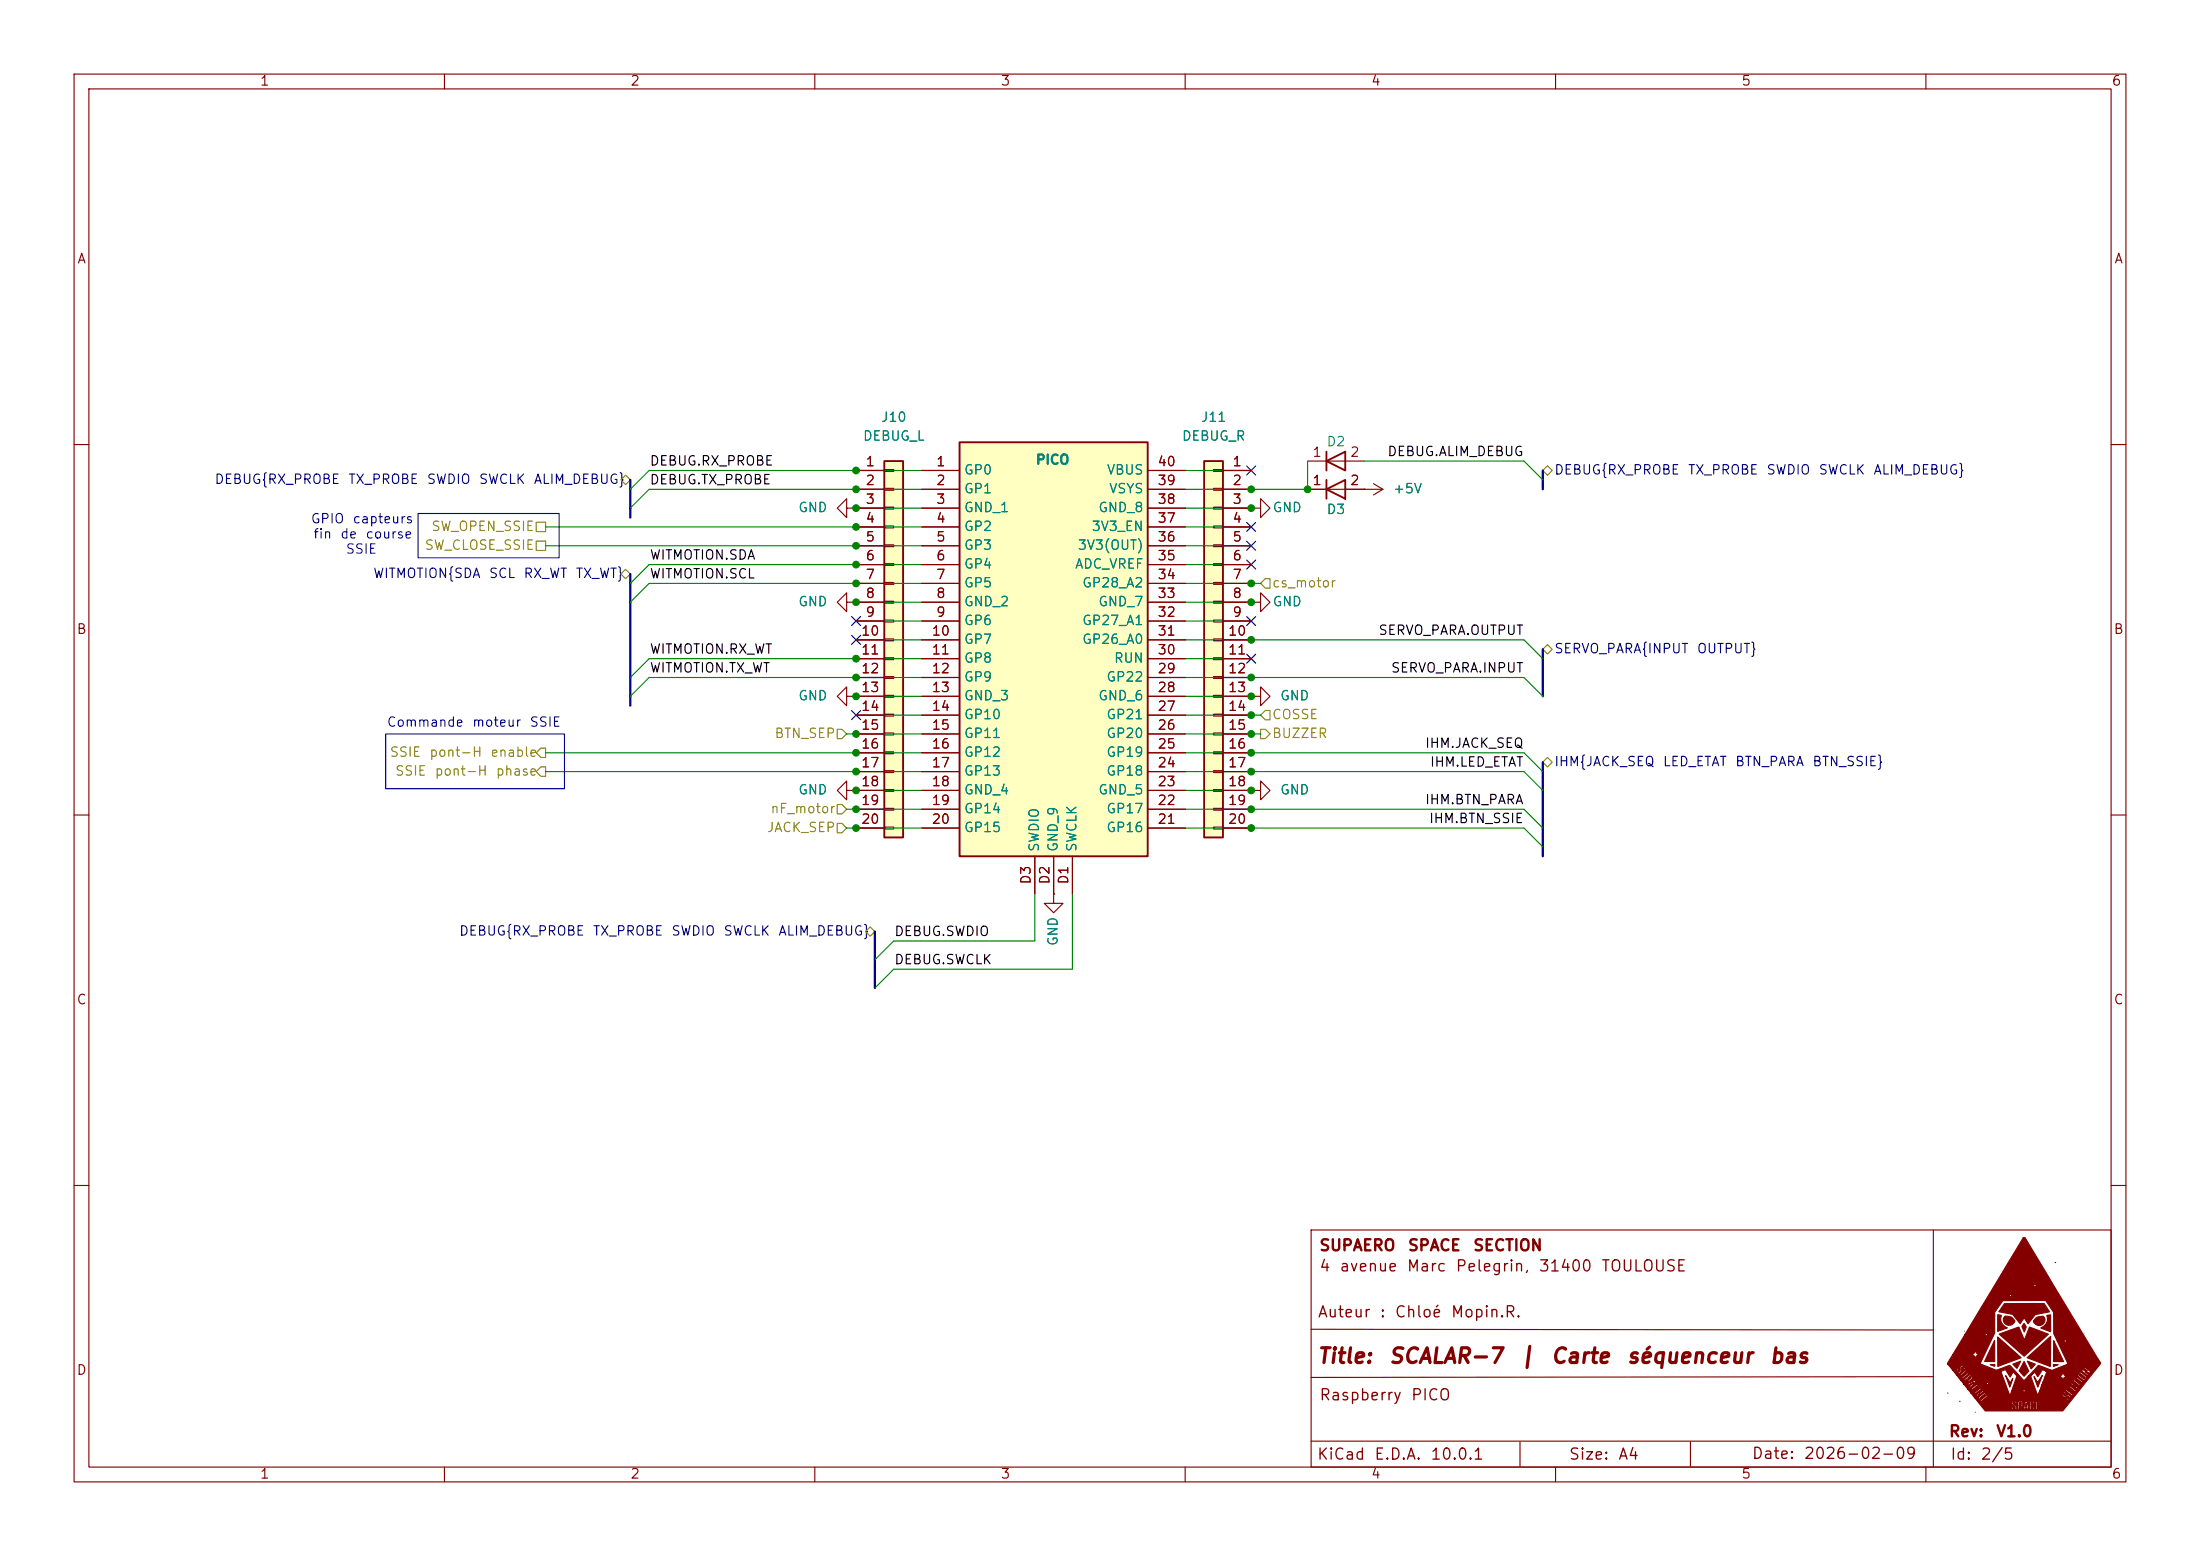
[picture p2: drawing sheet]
<svg xmlns="http://www.w3.org/2000/svg" width="297mm" height="210mm" viewBox="0 0 297 210" stroke-linecap="round" stroke-linejoin="round" font-family="sans-serif">
<g fill="none" stroke="#840000" stroke-width=".15">
<path d="M10 10h277v190h-277zM12 12h273v186h-273zM60 10v2M110 10v2M160 10v2M210 10v2M260 10v2M10 60h2M285 60h2M114.3 94v1.3l-1.3-1.3 1.3-1.3v1.3h1.3M115.6 94h.1M10 110h2"/>
<path d="M285 110h2M10 160h2M177 166h108v32h-108zM177 179.4l84 .1M261 166v32M285 160h2M60 198v2M110 198v2M160 198v2M177 194.5h108M205.2 194.6v3.3M210 198v2"/>
<path d="M228.2 194.6v3.3M260 198v2M261 185.8l-84 .1"/>
</g>
<g fill="#840000" stroke="#840000" stroke-width=".15">
<path d="M273.1 167a.32 .32 0 0 1 .5 .4l9.8 16.2a.46 .46 0 0 1-.1 .8l-4.4 5.5a.82 .82 0 0 1-1 .5h-9.9l-.9-1.1h4.5v.2l.5 .4v.2h-.3v-.2h-.2v.1a.2 .2 0 0 0 .1 .3 .2 .2 0 0 0 .2-.1h.4v-.4l-.2-.1h.3v.5h1v-.2h.1h.2v.2h.2l-.2-.8h.3v.8h.4a.18 .18 0 0 0 .2 0 .18 .18 0 0 0 .1-.2v-.2h-.2v.3h-.3v-.4h.6v.5h.6v-.1h-.4v-.4h.4v-.1h-.4v-.3h.4v-.2h-.6v.6h-.6v-.5l.3 .1v.2h.2v-.2a.2 .2 0 0 0-.1-.2 .2 .2 0 0 0-.2 0h-.3l-.1 .3h-.3l-.1-.3h-.2l-.2 1.1h-.6v-.4h.5l-.1-.7h-.6v.6h-.3l-.3-.2v-.3h.3v.3h.2v-.2a.2 .2 0 0 0-.1-.2 .2 .2 0 0 0-.3 0h-.2l-.1 .2h-4.5l-.5-.7h.5l.1 .3a.26 .26 0 0 0 .3 .2 .26 .26 0 0 0 .3-.2l.3-.3a.24 .24 0 0 0 .2-.2 .24 .24 0 0 0-.2-.2 .26 .26 0 0 0-.3-.2 .26 .26 0 0 0-.2 .2l-.5 .4h-.5l-.5-.6h.4l.1 .2 .6-.5a.18 .18 0 0 1 .2-.1 .18 .18 0 0 1 .2 .1l-.1 .1a.17 .17 0 0 1-.2 .2 .17 .17 0 0 1-.1-.2l-.2 .3a.25 .25 0 0 0-.2 .2 .25 .25 0 0 0 .1 .2l.3-.4a.35 .35 0 0 0 .5-.2 .35 .35 0 0 0-.2-.5l-.1-.1-.9 .7h-.4l-.5-.6h.5l.3 .5 .1-.1v-.1a.18 .18 0 0 1-.1-.3 .18 .18 0 0 1 .3 0l.1 .1 .1-.1a.2 .2 0 0 1 0-.3 .2 .2 0 0 1 .3 .2l.1-.1-.3-.4-.9 .6h-.5l-.5-.6h.4a.17 .17 0 0 0 .2 .1 .17 .17 0 0 0 .2 0 .18 .18 0 0 1 .1 .1 .18 .18 0 0 1-.1 .2l.1 .2 .5-.7h1.5l.3 .3 .3-.2-.3-.3-.3 .2h-1.5a.21 .21 0 0 0 .2-.2 .21 .21 0 0 0-.1-.2l-1.1 .5h-.4l-.5-.6h.5a.16 .16 0 0 0 .1 .2 .16 .16 0 0 0 .2-.2 .23 .23 0 0 1 .4 .2l.3-.2a.28 .28 0 0 0 .2-.2 .28 .28 0 0 0-.2-.3l-.1-.2-.9 .7h-.5l-.5-.6h.5l.2 .2a.25 .25 0 0 0 .2 .2 .25 .25 0 0 0 .2-.1l.5-.4a.13 .13 0 0 0 .1-.1 .13 .13 0 0 0-.1-.2l-.5 .5a.17 .17 0 0 1-.2 .1 .17 .17 0 0 1-.2-.2l.7-.5h4.6l1.2 3.3 .3-.7h1.4l.3 .3 .2-.3-.2-.3-.3 .3h-1.4l.5-1.6a.43 .43 0 0 0-.1-.7l-.2-.2-.4 .6-.5-.7a.28 .28 0 0 0-.2-.2 .28 .28 0 0 0-.3 .1l-.3 .1h-4.6v-.1a.13 .13 0 0 0-.1-.1 .13 .13 0 0 0-.1 .1l-.7 .6h-.5l-.5-.7h.5l.2 .3a.29 .29 0 0 0 .4 .1 .29 .29 0 0 0 .1-.4v-.3l.1-.1 .2 .1-.2 .2 .2 .1a.26 .26 0 0 0 .2-.2 .26 .26 0 0 0-.2-.3 .3 .3 0 0 0-.4 0 .3 .3 0 0 0-.1 .4v.2l-.2 .2-.1-.2 .2-.2-.2-.1-.2 .2h-.5l-.7-.8h4.4l1.1 .4a1.81 1.81 0 0 0 2.1 .1l.5-.2a.33 .33 0 0 1 .4-.1 .33 .33 0 0 1 .2 .3l1.6 1.8 .6-.7h.3l1 2.7h3.3a.64 .64 0 0 0 .8 .1 .13 .13 0 0 1 .1 .1 .13 .13 0 0 1-.2 .1l-.1-.1v.1a.23 .23 0 0 0 .2 .3 .23 .23 0 0 0 .2-.3 .28 .28 0 0 0 .1-.3 .28 .28 0 0 0-.4-.1 .37 .37 0 0 1-.5-.1l.1-.1 .2 .1 .1-.2a.27 .27 0 0 0-.3-.1 .27 .27 0 0 0-.2 .2l-.1 .2h-3.3l.3-.6h3.4l.9 .7 .4-.4-.2-.1-.1 .1a.18 .18 0 0 1-.2 0 .18 .18 0 0 1-.1-.2l.1-.1-.1-.1a.17 .17 0 0 1-.1 .2 .17 .17 0 0 1-.2-.1l-.1-.1 .2-.3h-.1l-.4 .4h-3.4l.2-.6h3.7l.3 .3a.6 .6 0 0 0 .6 .4l.1-.1a.32 .32 0 0 0 .2-.5 .16 .16 0 0 0-.2-.1 .16 .16 0 0 0-.2 .1 .16 .16 0 0 1 .1 .3 .16 .16 0 0 1-.2 0l-.5-.4 .2-.2a.15 .15 0 0 0 .1 .1 .15 .15 0 0 0 .2-.1l-.2-.2a.21 .21 0 0 0-.2 0 .21 .21 0 0 0-.1 .2l-.2 .2h-3.7l.1-.2h3.4h-3.4l.1-.4h4a.13 .13 0 0 0 .1 .1 .13 .13 0 0 0 .1-.1l.8 .6 .1-.2-.8-.6 .2-.2-.1-.1-.4 .5h-4l.3-.7h1.9a.63 .63 0 0 1 .5 .5l.2-.3h1.5l.9 .7 .1-.2-.9-.7-.1 .2h-1.5l.3-.2-.2-.1h1.7l.6 .5a.26 .26 0 0 0 .3 .1 .26 .26 0 0 0 .2-.3 .23 .23 0 0 0 .1-.2 .23 .23 0 0 0-.2-.2l-.1-.1a.5 .5 0 0 0-.6-.3l-.3 .5h-1.7l-.3-.5a.62 .62 0 0 1-.5 .6h-1.9l.3-.7-.3-.1h4.9l.8 .7a.14 .14 0 0 0 .2-.1 .14 .14 0 0 0-.2-.2l-.3-.3 .5 .2a.18 .18 0 0 0 .1 0 .18 .18 0 0 0 .2-.1l-.9-.7-.1 .1 .5 .4-.4-.1a.22 .22 0 0 0-.2 0 .22 .22 0 0 0-.2 .1l-5.1-.1a.21 .21 0 0 0-.2 0 .21 .21 0 0 0-.1 .2l-.5 .7-.4-.6-.6 .5h-.3l1.2-1.2a.27 .27 0 0 1 .2-.2 .27 .27 0 0 1 .3 .1l1.1 .4a.69 .69 0 0 0 .9-.1l1.5-.5a.13 .13 0 0 0 .2-.1 .13 .13 0 0 0-.1-.2l-1.4-2.9h.8l.3 .3 .3-.3-.3-.3-.3 .3h-.8l-.4-1-.1-2.9-1-1.6h-5.8l-1.1 1.6v2.8l-2 4.2h-4.4l.7-1.3h2.6a.6 .6 0 0 1 .5 .5l.2-.3 .3-.2-.3-.1-.2-.4-.2 .3-.3 .2h-2.6l1.7-2.7h2.6l.2 .3 .3-.3-.2-.2-.3 .2h-2.6l3.1-5.2h2.7l.3 .2 .3-.2-.3-.3-.3 .3h-2.7l.9-1.4h5.1l.3 .3 .3-.3-.3-.3-.3 .3h-5.1z"/>
<path d="M264.6 189.1v.1z"/>
<path d="M277.4 170.4h.1z"/>
<path d="M272.6 189.2h.3v.5h-.3z"/>
<path d="M273.5 189.4l.1 .3a.11 .11 0 0 1 0 .2 .11 .11 0 0 1-.2 0z"/>
<path d="M267.3 188.7l.4-.4a.16 .16 0 0 1 .3 0 .16 .16 0 0 1-.1 .2l-.5 .4z"/>
<path d="M270.8 185.7l.6 .9 .3-.5-.4 1.1z"/>
<path d="M274.6 185.8l.5 .8 .6-1-.6 1.6z"/>
<path d="M266 186.8l.4-.3-.3 .4z"/>
<path d="M265.6 186l.4-.2 .1 .1-.1 .1a.19 .19 0 0 1-.2 .2 .19 .19 0 0 1-.2-.2z"/>
<path d="M273.3 183.8l.5 1a.31 .31 0 0 1 .1 .3 .31 .31 0 0 1-.3 .2l-.4 .5-.4-.5a.34 .34 0 0 1-.2-.3 .34 .34 0 0 1 .2-.3z"/>
<path d="M273.7 183.7l.8 .3a.16 .16 0 0 1 .3 .1 .16 .16 0 0 1-.2 .2l-.4 .4z"/>
<path d="M271.7 184.1l1.1-.4-.5 1z"/>
<path d="M273.7 183.2l3.1-2.8v4z"/>
<path d="M277.2 184.2h.7l-.7 .2z"/>
<path d="M269.7 180.4l3.2 2.8-3.2 1.2z"/>
<path d="M268.7 184.2h.6v.2z"/>
<path d="M277.3 180.9l1.3 2.9h-1.4z"/>
<path d="M269.3 180.9v2.9h-1.4z"/>
<path d="M269.9 180.1l2.6-1 .8 1.8 .7-1.8 2.5 1-3.2 2.9z"/>
<path d="M273.2 178.6l.1 .1a.59 .59 0 0 1 .1 .9l-.1 .2-.1-.3a.46 .46 0 0 1-.1-.6z"/>
<path d="M276.3 177.5h.1a.26 .26 0 0 1 .4 .1v2.1l-1.3-.5a1.29 1.29 0 0 0 .8-1.7z"/>
<path d="M269.7 177.4l.2 .1a.19 .19 0 0 1 .3 0 .19 .19 0 0 1-.1 .3 1.26 1.26 0 0 0 .9 1.4l-1.3 .5z"/>
<path d="M274.8 177.9l.5-.2a.49 .49 0 0 1 .6 0 .49 .49 0 0 1 .2 .6 .77 .77 0 0 1-.8 .6 .77 .77 0 0 1-.8-.7z"/>
<path d="M270.7 177.6h.2a1.02 1.02 0 0 1 1.1 .8 .77 .77 0 0 1-1.1 .4 .77 .77 0 0 1-.2-1.2z"/>
<path d="M270.6 175.9h5.4l.6 1a.12 .12 0 0 1 .1 .2 .12 .12 0 0 1-.2 0l-.9 .2a1.58 1.58 0 0 0-1.5 .9l-.3 .5-.5-.8-.6 .7-1-1.2-1.9-.4z"/>
<path d="M280.9 185.4l.6 .5-.2 .2-.4-.3a.19 .19 0 0 1-.2-.2 .19 .19 0 0 1 .2-.2z"/>
</g>
<path d="M162.6 62.2h2.5v50.8h-2.5z" fill="#ffffc2"/>
<path d="M162.6 62.2h2.5v50.8h-2.5z" fill="none" stroke="#840000" stroke-width=".25"/>
<g fill="none" stroke="#840000" stroke-width=".15">
<path d="M163.8 63.4h1.3v.2h-1.3zM163.8 65.9h1.3v.3h-1.3zM163.8 68.5h1.3v.2h-1.3zM163.8 71h1.3v.2h-1.3zM163.8 73.5h1.3v.3h-1.3zM163.8 76.1h1.3v.2h-1.3zM163.8 78.6h1.3v.3h-1.3zM165.1 63.5h3.8M165.1 66h3.8M165.1 68.6h3.8M165.1 71.1h3.8M165.1 73.7h3.8"/>
<path d="M165.1 76.2h3.8M165.1 78.7h3.8M163.8 81.2h1.3v.2h-1.3zM163.8 83.7h1.3v.2h-1.3zM163.8 86.2h1.3v.3h-1.3zM163.8 88.8h1.3v.2h-1.3zM163.8 91.3h1.3v.3h-1.3zM163.8 93.9h1.3v.2h-1.3zM163.8 96.4h1.3v.2h-1.3zM163.8 98.9h1.3v.3h-1.3zM165.1 81.3h3.8M165.1 83.8h3.8"/>
<path d="M165.1 86.4h3.8M165.1 88.9h3.8M165.1 91.4h3.8M165.1 94h3.8M165.1 96.5h3.8M165.1 99.1h3.8M163.8 101.5h1.3v.2h-1.3zM163.8 104h1.3v.3h-1.3zM163.8 106.6h1.3v.2h-1.3zM163.8 109.1h1.3v.2h-1.3zM163.8 111.6h1.3v.3h-1.3zM165.1 101.6h3.8"/>
<path d="M165.1 104.1h3.8M165.1 106.7h3.8M165.1 109.2h3.8M165.1 111.8h3.8"/>
</g>
<path d="M129.5 59.7h25.4v55.9h-25.4z" fill="#ffffc2"/>
<path d="M129.5 59.7h25.4v55.9h-25.4zM179.1 62.2l2.5-1.2v2.5zM179.1 66l2.5-1.2v2.5zM179.1 61v2.5M179.1 64.8v2.5" fill="none" stroke="#840000" stroke-width=".25"/>
<g fill="none" stroke="#840000" stroke-width=".15">
<path d="M124.5 63.5h5M124.5 66h5M124.5 68.6h5M124.5 71.1h5M124.5 73.7h5M124.5 76.2h5M124.5 78.7h5M154.9 63.5h5.1M154.9 66h5.1M154.9 68.6h5.1M154.9 71.1h5.1M154.9 73.7h5.1"/>
<path d="M154.9 76.2h5.1M154.9 78.7h5.1M168.9 68.6h1.3v1.3l1.2-1.3-1.2-1.3v1.3M168.9 68.6h.1M176.5 66h7.6M176.5 62.2h7.6M124.5 81.3h5M124.5 83.8h5M124.5 86.4h5M124.5 88.9h5M124.5 91.4h5M124.5 94h5"/>
<path d="M124.5 96.5h5M124.5 99.1h5M154.9 81.3h5.1M154.9 83.8h5.1M154.9 86.4h5.1M154.9 88.9h5.1M154.9 91.4h5.1M154.9 94h5.1M154.9 96.5h5.1M154.9 99.1h5.1M124.5 101.6h5M124.5 104.1h5"/>
<path d="M124.5 106.7h5M124.5 109.2h5M124.5 111.8h5M139.7 115.6v5.1M142.2 115.6v5.1M144.8 115.6v5.1M154.9 101.6h5.1M154.9 104.1h5.1M154.9 106.7h5.1M154.9 109.2h5.1M154.9 111.8h5.1"/>
</g>
<path d="M119.4 62.2h2.5v50.8h-2.5z" fill="#ffffc2"/>
<path d="M119.4 62.2h2.5v50.8h-2.5z" fill="none" stroke="#840000" stroke-width=".25"/>
<g fill="none" stroke="#840000" stroke-width=".15">
<path d="M114.3 68.6v-1.3l-1.3 1.3 1.3 1.3v-1.3h1.3M115.6 68.6h.1M115.6 63.5h3.8M115.6 66h3.8M115.6 68.6h3.8M115.6 71.1h3.8M115.6 73.7h3.8M115.6 76.2h3.8M115.6 78.7h3.8M119.4 63.4h1.2v.2h-1.2zM119.4 65.9h1.2v.3h-1.2zM119.4 68.5h1.2v.2h-1.2z"/>
<path d="M119.4 71h1.2v.2h-1.2zM119.4 73.5h1.2v.3h-1.2zM119.4 76.1h1.2v.2h-1.2zM119.4 78.6h1.2v.3h-1.2zM124.5 63.5h5M124.5 66h5M124.5 68.6h5M124.5 71.1h5M124.5 73.7h5M124.5 76.2h5M124.5 78.7h5M154.9 63.5h5.1"/>
<path d="M154.9 66h5.1M154.9 68.6h5.1M154.9 71.1h5.1M154.9 73.7h5.1M154.9 76.2h5.1M154.9 78.7h5.1M165.1 63.5h3.8M165.1 66h3.8M165.1 68.6h3.8M165.1 71.1h3.8M165.1 73.7h3.8M165.1 76.2h3.8"/>
<path d="M165.1 78.7h3.8M168.9 68.6h.1M176.5 66h2.6M181.6 66h5.1M184.1 66h.1M185.4 65.3l1.3 .7M186.7 66l-1.3 .8M114.3 81.3v1.3l-1.3-1.3 1.3-1.3v1.3h1.3M115.6 81.3h.1M115.6 94h.1M115.6 81.3h3.8M115.6 83.8h3.8"/>
<path d="M115.6 86.4h3.8M115.6 88.9h3.8M115.6 91.4h3.8M115.6 94h3.8M115.6 96.5h3.8M115.6 99.1h3.8M119.4 81.2h1.2v.2h-1.2zM119.4 83.7h1.2v.2h-1.2zM119.4 86.2h1.2v.3h-1.2zM119.4 88.8h1.2v.2h-1.2zM119.4 91.3h1.2v.3h-1.2zM119.4 93.9h1.2v.2h-1.2z"/>
<path d="M119.4 96.4h1.2v.2h-1.2zM119.4 98.9h1.2v.3h-1.2zM124.5 81.3h5M124.5 83.8h5M124.5 86.4h5M124.5 88.9h5M124.5 91.4h5M124.5 94h5M124.5 96.5h5M124.5 99.1h5M154.9 81.3h5.1M154.9 83.8h5.1"/>
<path d="M154.9 86.4h5.1M154.9 88.9h5.1M154.9 91.4h5.1M154.9 94h5.1M154.9 96.5h5.1M154.9 99.1h5.1M165.1 81.3h3.8M165.1 83.8h3.8M165.1 86.4h3.8M165.1 88.9h3.8M165.1 91.4h3.8M165.1 94h3.8"/>
<path d="M165.1 96.5h3.8M165.1 99.1h3.8M168.9 94h1.3v1.3l1.2-1.3-1.2-1.3v1.3M168.9 94h.1M168.9 81.3h1.3v1.3l1.2-1.3-1.2-1.3v1.3M168.9 81.3h.1M114.3 106.7v1.3l-1.3-1.3 1.3-1.3v1.3h1.3M115.6 106.7h.1M115.6 101.6h3.8M115.6 104.1h3.8M115.6 106.7h3.8M115.6 109.2h3.8"/>
<path d="M115.6 111.8h3.8M119.4 101.5h1.2v.2h-1.2zM119.4 104h1.2v.3h-1.2zM119.4 106.6h1.2v.2h-1.2zM119.4 109.1h1.2v.2h-1.2zM119.4 111.6h1.2v.3h-1.2zM124.5 101.6h5M124.5 104.1h5M124.5 106.7h5M124.5 109.2h5M124.5 111.8h5M139.7 115.6v5.1"/>
<path d="M142.2 115.6v5.1M144.8 115.6v5.1M154.9 101.6h5.1M154.9 104.1h5.1M154.9 106.7h5.1M154.9 109.2h5.1M154.9 111.8h5.1M165.1 101.6h3.8M165.1 104.1h3.8M165.1 106.7h3.8M165.1 109.2h3.8M165.1 111.8h3.8"/>
<path d="M168.9 106.7h1.3v1.3l1.2-1.3-1.2-1.3v1.3M168.9 106.7h.1M142.2 120.7v1.2h-1.2l1.2 1.3 1.3-1.3h-1.3M142.2 120.7h.1"/>
</g>
<g fill="none" stroke="#848400" stroke-width=".15">
<path d="M72.4 70.5h1.3v1.3h-1.3zM72.4 73h1.3v1.3h-1.3zM83.8 64.8l.7-.7 .6 .7-.6 .6zM83.8 77.5l.7-.7 .6 .7-.6 .6zM170.8 78.1h.6v1.3h-.6l-.6-.7zM208.3 63.5l.6-.6 .6 .6-.6 .6zM113 98.4h.7l.6 .7-.6 .6h-.7zM170.2 98.4h.6l.6 .7-.6 .6h-.6zM170.8 95.9h.6v1.3h-.6l-.6-.7zM208.3 87.6l.6-.6 .6 .6-.6 .7zM73 101h.7v1.2h-.7l-.6-.6zM73 103.5h.7v1.3h-.7l-.6-.7z"/>
<path d="M113 111.1h.7l.6 .7-.6 .6h-.7zM113 108.6h.7l.6 .6-.6 .7h-.7zM208.3 102.9l.6-.7 .6 .7-.6 .6zM116.8 125.7l.7-.6 .6 .6-.6 .7z"/>
</g>
<path d="M85.1 64.8v5.1M85.1 77.5v17.8M208.3 63.5v2.5M208.3 87.6v6.4M208.3 102.9v12.7M118.1 125.7v7.7" fill="none" stroke="#000084" stroke-width=".3"/>
<g fill="none" stroke="#008400" stroke-width=".15">
<path d="M73.7 73.7h50.8M73.7 71.1h50.8M115.6 68.6h8.9M124.5 76.2h-36.9l-2.5 2.5M124.5 66h-36.9l-2.5 2.6M124.5 63.5h-36.9l-2.5 2.5M124.5 78.7h-36.9l-2.5 2.6M160 76.2h8.9M160 73.7h8.9M160 71.1h8.9M160 68.6h8.9M160 63.5h8.9"/>
<path d="M160 78.7h10.2M176.5 62.2v3.8h-16.5M184.1 62.2h21.6l2.6 2.6M114.3 99.1h10.2M115.6 86.4h8.9M115.6 83.8h8.9M115.6 94h8.9M115.6 81.3h8.9M115.6 96.5h8.9M124.5 88.9h-36.9l-2.5 2.5M124.5 91.4h-36.9l-2.5 2.6M160 88.9h8.9"/>
<path d="M160 91.4h45.7l2.6 2.6M160 86.4h45.7l2.6 2.5M160 83.8h8.9M160 94h8.9M160 81.3h8.9M160 96.5h10.2M160 99.1h10.2M73.7 101.6h50.8M73.7 104.1h50.8M114.3 111.8h10.2M114.3 109.2h10.2M115.6 106.7h8.9"/>
<path d="M160 101.6h45.7l2.6 2.5M160 104.1h45.7l2.6 2.6M160 111.8h45.7l2.6 2.5M160 109.2h45.7l2.6 2.6M160 106.7h8.9M139.7 120.7v6.3h-19.1l-2.5 2.5M144.8 120.7v10.1h-24.2l-2.5 2.6"/>
</g>
<g fill="none" stroke="#000084" stroke-width=".15">
<path d="M168.3 70.5l1.2 1.2M168.3 75.6l1.2 1.2M168.3 73.1l1.2 1.2M168.3 62.9l1.2 1.2M169.5 70.5l-1.2 1.2M169.5 75.6l-1.2 1.2M169.5 73.1l-1.2 1.2M169.5 62.9l-1.2 1.2M115 95.9l1.2 1.2M115 83.2l1.2 1.2M115 85.8l1.2 1.2M116.2 95.9l-1.2 1.2"/>
<path d="M116.2 83.2l-1.2 1.2M116.2 85.8l-1.2 1.2M168.3 83.2l1.2 1.2M168.3 88.3l1.2 1.2M169.5 83.2l-1.2 1.2M169.5 88.3l-1.2 1.2"/>
</g>
<path d="M56.4 69.3h19.1v6h-19.1zM52.1 99.1h24.1v7.4h-24.1z" fill="none" stroke="#0000c2" stroke-width=".15"/>
<g fill="#008400" stroke="#008400" stroke-width=".14">
<circle cx="168.9" cy="86.4" r=".46"/>
<circle cx="168.9" cy="81.3" r=".46"/>
<circle cx="168.9" cy="101.6" r=".46"/>
<circle cx="168.9" cy="104.1" r=".46"/>
<circle cx="168.9" cy="106.7" r=".46"/>
<circle cx="168.9" cy="109.2" r=".46"/>
<circle cx="168.9" cy="111.8" r=".46"/>
<circle cx="168.9" cy="94" r=".46"/>
<circle cx="168.9" cy="99.1" r=".46"/>
<circle cx="168.9" cy="96.5" r=".46"/>
<circle cx="115.6" cy="63.5" r=".46"/>
<circle cx="115.6" cy="66" r=".46"/>
<circle cx="115.6" cy="99.1" r=".46"/>
<circle cx="115.6" cy="81.3" r=".46"/>
<circle cx="115.6" cy="76.2" r=".46"/>
<circle cx="115.6" cy="78.7" r=".46"/>
<circle cx="115.6" cy="73.7" r=".46"/>
<circle cx="115.6" cy="71.1" r=".46"/>
<circle cx="115.6" cy="68.6" r=".46"/>
<circle cx="115.6" cy="91.4" r=".46"/>
<circle cx="115.6" cy="94" r=".46"/>
<circle cx="115.6" cy="88.9" r=".46"/>
<circle cx="168.9" cy="68.6" r=".46"/>
<circle cx="168.9" cy="66" r=".46"/>
<circle cx="176.5" cy="66" r=".46"/>
<circle cx="168.9" cy="78.7" r=".46"/>
<circle cx="168.9" cy="91.4" r=".46"/>
<circle cx="115.6" cy="109.2" r=".46"/>
<circle cx="115.6" cy="111.8" r=".46"/>
<circle cx="115.6" cy="101.6" r=".46"/>
<circle cx="115.6" cy="104.1" r=".46"/>
<circle cx="115.6" cy="106.7" r=".46"/>
</g>
<g font-size="2" fill="#840000">
<text x="177.7" y="184.5">Title:</text>
<text x="187.4" y="184.5">SCALAR-7</text>
<text x="205" y="184.5">|</text>
<text x="209.2" y="184.5">Carte</text>
<text x="219.5" y="184.5">séquenceur</text>
<text x="238.7" y="184.5">bas</text>
</g>
<g font-size="1.5" fill="#840000">
<text x="178" y="172">4</text>
<text x="178" y="169.2">SUPAERO</text>
<text x="180.7" y="172">avenue</text>
<text x="189.8" y="172">Marc</text>
<text x="190" y="169.2">SPACE</text>
<text x="196.4" y="172">Pelegrin,</text>
<text x="198.8" y="169.2">SECTION</text>
<text x="207.6" y="172">31400</text>
<text x="216.1" y="172">TOULOUSE</text>
<text x="177.8" y="178.2">Auteur</text>
<text x="186.2" y="178.2">:</text>
<text x="188.2" y="178.2">Chloé</text>
<text x="195.8" y="178.2">Mopin.R.</text>
<text x="178" y="189.4">Raspberry</text>
<text x="190.4" y="189.4">PICO</text>
<text x="177.7" y="197.4">KiCad</text>
<text x="185.4" y="197.4">E.D.A.</text>
<text x="193" y="197.4">10.0.1</text>
<text x="211.7" y="197.4">Size:</text>
<text x="218.4" y="197.4">A4</text>
<text x="236.4" y="197.3">Date:</text>
<text x="243.4" y="197.3">2026-02-09</text>
<text x="263" y="194.3">Rev:</text>
<text x="263.2" y="197.4">Id:</text>
<text x="267.3" y="197.4">2/5</text>
<text x="269.4" y="194.3">V1.0</text>
</g>
<g font-size="1.3" fill="#840000">
<text x="35" y="11.9">1</text>
<text x="85" y="11.9">2</text>
<text x="135" y="11.9">3</text>
<text x="185" y="11.9">4</text>
<text x="235" y="11.9">5</text>
<text x="285" y="11.9">6</text>
<text x="10.3" y="35.9">A</text>
<text x="285.3" y="35.9">A</text>
<text x="116.8" y="63.2">1</text>
<text x="116.8" y="65.8">2</text>
<text x="126.3" y="63.2">1</text>
<text x="126.3" y="65.8">2</text>
<text x="156.2" y="65.8">39</text>
<text x="156.2" y="63.2">40</text>
<text x="166.3" y="63.2">1</text>
<text x="166.3" y="65.8">2</text>
<text x="177.1" y="62">1</text>
<text x="177.1" y="65.8">1</text>
<text x="182.2" y="62">2</text>
<text x="182.2" y="65.8">2</text>
<text x="116.8" y="68.3">3</text>
<text x="116.8" y="70.9">4</text>
<text x="126.3" y="68.3">3</text>
<text x="126.3" y="70.9">4</text>
<text x="156.2" y="70.9">37</text>
<text x="156.2" y="68.3">38</text>
<text x="166.3" y="68.3">3</text>
<text x="166.3" y="70.9">4</text>
<text x="116.8" y="73.4">5</text>
<text x="116.8" y="75.9">6</text>
<text x="126.3" y="73.4">5</text>
<text x="126.3" y="75.9">6</text>
<text x="156.2" y="75.9">35</text>
<text x="156.2" y="73.4">36</text>
<text x="166.3" y="73.4">5</text>
<text x="166.3" y="75.9">6</text>
<text x="116.8" y="78.5">7</text>
<text x="116.8" y="81">8</text>
<text x="116.8" y="83.6">9</text>
<text x="126.3" y="78.5">7</text>
<text x="126.3" y="81">8</text>
<text x="126.3" y="83.6">9</text>
<text x="156.2" y="83.6">32</text>
<text x="156.2" y="81">33</text>
<text x="156.2" y="78.5">34</text>
<text x="166.3" y="78.5">7</text>
<text x="166.3" y="81">8</text>
<text x="166.3" y="83.6">9</text>
<text x="10.3" y="85.9">B</text>
<text x="116.2" y="86.1">10</text>
<text x="116.2" y="88.6">11</text>
<text x="125.7" y="86.1">10</text>
<text x="125.7" y="88.6">11</text>
<text x="156.2" y="88.6">30</text>
<text x="156.2" y="86.1">31</text>
<text x="165.7" y="86.1">10</text>
<text x="165.7" y="88.6">11</text>
<text x="285.3" y="85.9">B</text>
<text x="116.2" y="91.2">12</text>
<text x="116.2" y="93.7">13</text>
<text x="125.7" y="91.2">12</text>
<text x="125.7" y="93.7">13</text>
<text x="156.2" y="93.7">28</text>
<text x="156.2" y="91.2">29</text>
<text x="165.7" y="91.2">12</text>
<text x="165.7" y="93.7">13</text>
<text x="116.2" y="96.3">14</text>
<text x="116.2" y="98.8">15</text>
<text x="116.2" y="101.3">16</text>
<text x="125.7" y="96.3">14</text>
<text x="125.7" y="98.8">15</text>
<text x="125.7" y="101.3">16</text>
<text x="156.2" y="101.3">25</text>
<text x="156.2" y="98.8">26</text>
<text x="156.2" y="96.3">27</text>
<text x="165.7" y="96.3">14</text>
<text x="165.7" y="98.8">15</text>
<text x="165.7" y="101.3">16</text>
<text x="116.2" y="103.9">17</text>
<text x="116.2" y="106.4">18</text>
<text x="125.7" y="103.9">17</text>
<text x="125.7" y="106.4">18</text>
<text x="156.2" y="106.4">23</text>
<text x="156.2" y="103.9">24</text>
<text x="165.7" y="103.9">17</text>
<text x="165.7" y="106.4">18</text>
<text x="116.2" y="109">19</text>
<text x="116.2" y="111.5">20</text>
<text x="125.7" y="109">19</text>
<text x="125.7" y="111.5">20</text>
<text x="156.2" y="111.5">21</text>
<text x="156.2" y="109">22</text>
<text x="165.7" y="109">19</text>
<text x="165.7" y="111.5">20</text>
<text x="139.4" y="119.5" transform="rotate(-90 139.4 119.5)">D3</text>
<text x="142" y="119.5" transform="rotate(-90 142 119.5)">D2</text>
<text x="144.5" y="119.5" transform="rotate(-90 144.5 119.5)">D1</text>
<text x="10.3" y="135.9">C</text>
<text x="285.3" y="135.9">C</text>
<text x="10.3" y="185.9">D</text>
<text x="285.3" y="185.9">D</text>
<text x="35" y="199.9">1</text>
<text x="85" y="199.9">2</text>
<text x="135" y="199.9">3</text>
<text x="185" y="199.9">4</text>
<text x="235" y="199.9">5</text>
<text x="285" y="199.9">6</text>
</g>
<g font-size="1.3" fill="#008484">
<text x="116.4" y="59.8">DEBUG_L</text>
<text x="118.9" y="57.3">J10</text>
<text x="159.5" y="59.8">DEBUG_R</text>
<text x="162" y="57.3">J11</text>
<text x="130" y="64.4">GP0</text>
<text x="139.7" y="63">PICO</text>
<text x="149.3" y="64.4">VBUS</text>
<text x="179" y="60.6">D2</text>
<text x="107.7" y="69.4">GND</text>
<text x="130" y="66.9">GP1</text>
<text x="130" y="69.4">GND_1</text>
<text x="130" y="72">GP2</text>
<text x="147.3" y="72">3V3_EN</text>
<text x="148.2" y="69.4">GND_8</text>
<text x="149.6" y="66.9">VSYS</text>
<text x="171.7" y="69.4">GND</text>
<text x="179" y="69.7">D3</text>
<text x="188" y="66.9">+5V</text>
<text x="130" y="74.5">GP3</text>
<text x="130" y="77.1">GP4</text>
<text x="145" y="77.1">ADC_VREF</text>
<text x="145.4" y="74.5">3V3(OUT)</text>
<text x="107.7" y="82.1">GND</text>
<text x="130" y="79.6">GP5</text>
<text x="130" y="82.1">GND_2</text>
<text x="146" y="79.6">GP28_A2</text>
<text x="148.2" y="82.1">GND_7</text>
<text x="171.7" y="82.1">GND</text>
<text x="130" y="84.7">GP6</text>
<text x="130" y="87.2">GP7</text>
<text x="130" y="89.8">GP8</text>
<text x="146" y="87.2">GP26_A0</text>
<text x="146" y="84.7">GP27_A1</text>
<text x="150.3" y="89.8">RUN</text>
<text x="107.7" y="94.8">GND</text>
<text x="130" y="92.3">GP9</text>
<text x="130" y="94.8">GND_3</text>
<text x="148.2" y="94.8">GND_6</text>
<text x="149.3" y="92.3">GP22</text>
<text x="172.7" y="94.8">GND</text>
<text x="130" y="97.4">GP10</text>
<text x="130" y="99.9">GP11</text>
<text x="149.3" y="99.9">GP20</text>
<text x="149.3" y="97.4">GP21</text>
<text x="107.7" y="107.5">GND</text>
<text x="130" y="102.5">GP12</text>
<text x="130" y="105">GP13</text>
<text x="130" y="107.5">GND_4</text>
<text x="148.2" y="107.5">GND_5</text>
<text x="149.3" y="105">GP18</text>
<text x="149.3" y="102.5">GP19</text>
<text x="172.7" y="107.5">GND</text>
<text x="130" y="110.1">GP14</text>
<text x="130" y="112.6">GP15</text>
<text x="149.3" y="112.6">GP16</text>
<text x="149.3" y="110.1">GP17</text>
<text x="140.6" y="115.1" transform="rotate(-90 140.6 115.1)">SWDIO</text>
<text x="143.1" y="115.1" transform="rotate(-90 143.1 115.1)">GND_9</text>
<text x="145.6" y="115.1" transform="rotate(-90 145.6 115.1)">SWCLK</text>
<text x="143.1" y="127.8" transform="rotate(-90 143.1 127.8)">GND</text>
</g>
<g font-size="1.3" fill="#000084">
<text x="28.9" y="65.6">DEBUG{RX_PROBE</text>
<text x="46.9" y="65.6">TX_PROBE</text>
<text x="57.5" y="65.6">SWDIO</text>
<text x="64.6" y="65.6">SWCLK</text>
<text x="72" y="65.6">ALIM_DEBUG}</text>
<text x="209.7" y="64.4">DEBUG{RX_PROBE</text>
<text x="227.8" y="64.4">TX_PROBE</text>
<text x="238.4" y="64.4">SWDIO</text>
<text x="245.4" y="64.4">SWCLK</text>
<text x="252.8" y="64.4">ALIM_DEBUG}</text>
<text x="50.3" y="78.3">WITMOTION{SDA</text>
<text x="65.9" y="78.3">SCL</text>
<text x="70.6" y="78.3">RX_WT</text>
<text x="77.6" y="78.3">TX_WT}</text>
<text x="209.7" y="88.5">SERVO_PARA{INPUT</text>
<text x="229" y="88.5">OUTPUT}</text>
<text x="209.7" y="103.7">IHM{JACK_SEQ</text>
<text x="224.4" y="103.7">LED_ETAT</text>
<text x="234.2" y="103.7">BTN_PARA</text>
<text x="244.6" y="103.7">BTN_SSIE}</text>
<text x="61.9" y="126.6">DEBUG{RX_PROBE</text>
<text x="79.9" y="126.6">TX_PROBE</text>
<text x="90.5" y="126.6">SWDIO</text>
<text x="97.6" y="126.6">SWCLK</text>
<text x="105" y="126.6">ALIM_DEBUG}</text>
</g>
<g font-size="1.3">
<text x="87.6" y="63.2">DEBUG.RX_PROBE</text>
<text x="87.6" y="65.7">DEBUG.TX_PROBE</text>
<text x="187.2" y="61.9">DEBUG.ALIM_DEBUG</text>
<text x="87.6" y="75.9">WITMOTION.SDA</text>
<text x="87.6" y="78.4">WITMOTION.SCL</text>
<text x="87.6" y="88.6">WITMOTION.RX_WT</text>
<text x="186" y="86">SERVO_PARA.OUTPUT</text>
<text x="87.6" y="91.1">WITMOTION.TX_WT</text>
<text x="187.7" y="91.1">SERVO_PARA.INPUT</text>
<text x="192.3" y="101.3">IHM.JACK_SEQ</text>
<text x="193" y="103.8">IHM.LED_ETAT</text>
<text x="192.3" y="108.9">IHM.BTN_PARA</text>
<text x="192.8" y="111.4">IHM.BTN_SSIE</text>
<text x="120.6" y="130.5">DEBUG.SWCLK</text>
<text x="120.6" y="126.7">DEBUG.SWDIO</text>
</g>
<g font-size="1.3" fill="#0000c2">
<text x="41.9" y="71">GPIO</text>
<text x="47.5" y="71">capteurs</text>
<text x="42.2" y="73">fin</text>
<text x="45.8" y="73">de</text>
<text x="46.6" y="75">SSIE</text>
<text x="49.3" y="73">course</text>
<text x="52.1" y="98.4">Commande</text>
<text x="63.6" y="98.4">moteur</text>
<text x="71.4" y="98.4">SSIE</text>
</g>
<g font-size="1.3" fill="#848400">
<text x="58.1" y="72">SW_OPEN_SSIE</text>
<text x="57.2" y="74.5">SW_CLOSE_SSIE</text>
<text x="171.6" y="79.6">cs_motor</text>
<text x="104.5" y="99.9">BTN_SEP</text>
<text x="171.6" y="97.4">COSSE</text>
<text x="171.6" y="99.9">BUZZER</text>
<text x="52.5" y="102.5">SSIE</text>
<text x="53.2" y="105">SSIE</text>
<text x="57.9" y="102.5">pont-H</text>
<text x="58.6" y="105">pont-H</text>
<text x="66.1" y="102.5">enable</text>
<text x="66.8" y="105">phase</text>
<text x="103.4" y="112.6">JACK_SEP</text>
<text x="103.9" y="110.1">nF_motor</text>
</g>
</svg>
